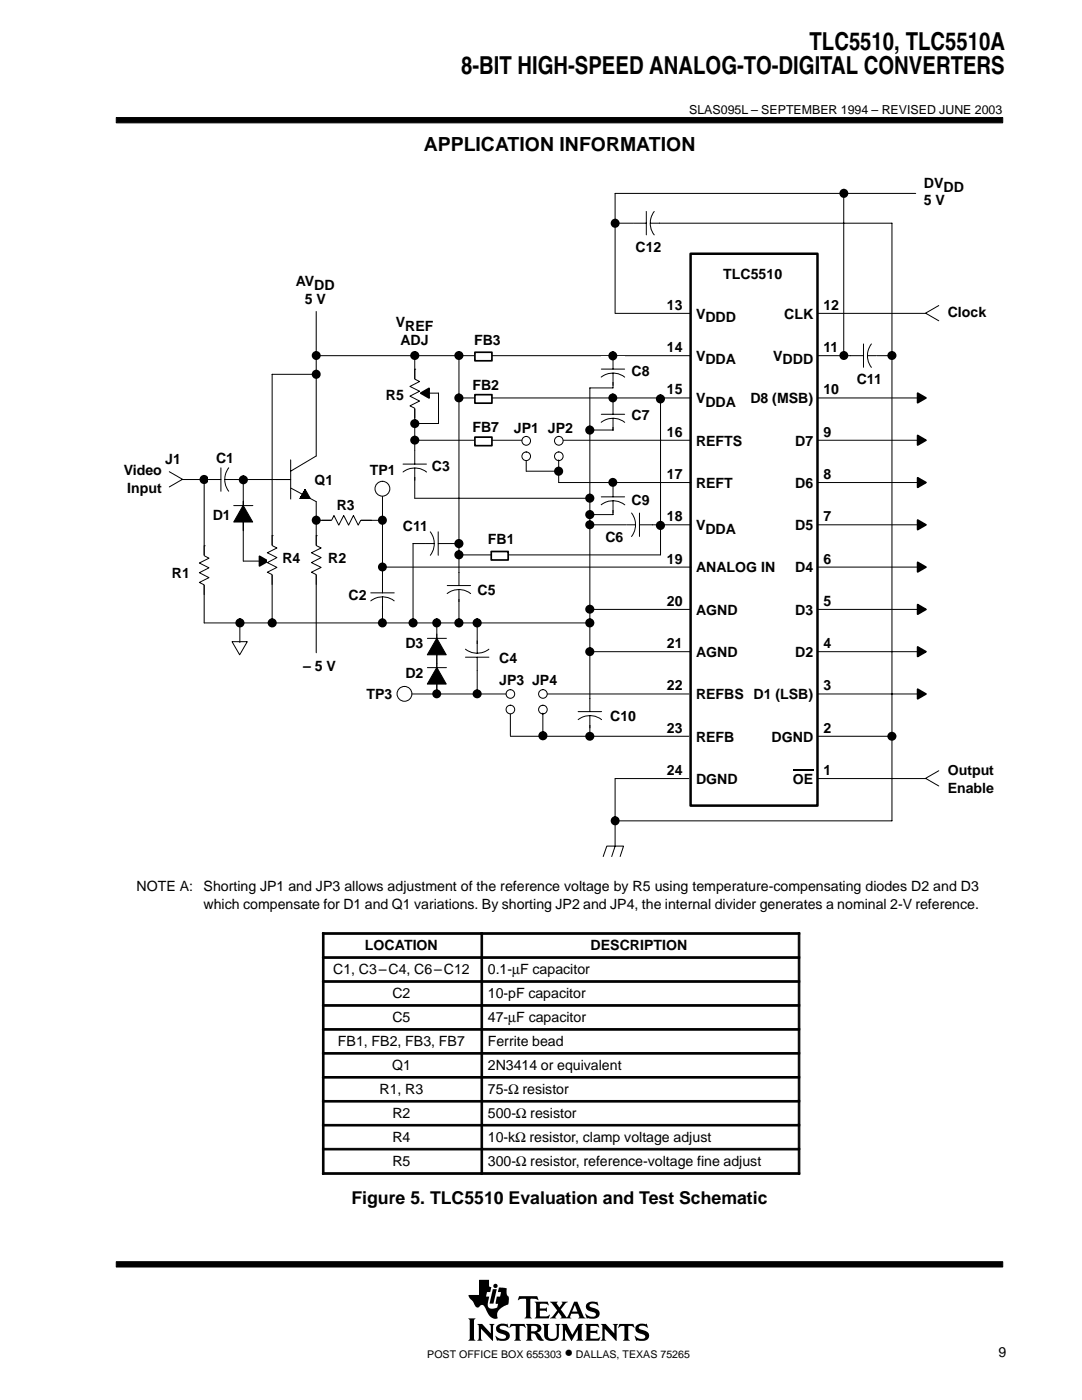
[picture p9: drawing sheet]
<svg xmlns="http://www.w3.org/2000/svg" width="216mm" height="279mm" viewBox="0 0 216 279" stroke-linecap="round" stroke-linejoin="round" font-family="sans-serif">
<g fill="#000" stroke="#000" stroke-width=".2">
<path d="M23.2 23.5h176.9v1h-176.9z" fill-rule="evenodd"/>
<path d="M23.2 251.8h176.9v1.1h-176.9z" fill-rule="evenodd"/>
</g>
<g fill="#000">
<path d="M98.3 257.3h.8l-.6 2.9h-.8z"/>
<path d="M93.4 263.1h1.5l-.3 .4v3.7l.3 .4h-1.5l.3-.4v-3.7z" fill-rule="evenodd"/>
<path d="M95.2 264.2h1l1.7 1.9v-1.5l-.3-.4h1.1l-.3 .4v3l-2.4-2.4v2l.3 .4h-1.1l.3-.6v-2.3z" fill-rule="evenodd"/>
<path d="M95.6 255.4h2v1.3l.4 .2-.2 1h-.6l-.2 .9h.6l-.3 1.2 .1 .7a.9 .9 0 0 0 1.2 .4l.6-.1 .2-.8-.5-.1 .2-1.3h.7l.2-.9h-.7l.3-1 1.5 .2v1.1l.2 .4 .2 .2v.7a.81 .81 0 0 1-.6 1 2.73 2.73 0 0 0-1.7 1.7l.1 .9h-.1a1.81 1.81 0 0 1-2.1-1.5l-.3-.6a.7 .7 0 0 0-.6-.6 .7 .7 0 0 0-.7 .5 1.12 1.12 0 0 1-1.1-1l-.7-.8-.2-.7h2.1z" fill-rule="evenodd"/>
<path d="M99.2 264.6a1.71 1.71 0 0 1 1.7-.4l.2 .1 .1-.1 .3 .8-.6-.3-.8-.1a.41 .41 0 0 0-.4 .5 .41 .41 0 0 0 .5 .3 1.29 1.29 0 0 1 1.5 1.4 1.08 1.08 0 0 1-1.2 .8l-1.1-.1-.2 .1-.4-1 .8 .5 .5 .1 .6-.1 .3-.2a.72 .72 0 0 0-.9-.7 .99 .99 0 0 1-1-.5 .99 .99 0 0 1 .1-1.1z" fill-rule="evenodd"/>
<path d="M101.9 264.2h2.8l.2 .8-.7-.4h-.4l-.1 .2v2.4l.3 .4h-1.4l.3-.4v-2.4l-.1-.2h-.5l-.7 .4z" fill-rule="evenodd"/>
<path d="M103.6 258.7h3.6l.2 .8-.4-.3-1.2 .1v3.5l.3 .3h-1.4l.2-.2 .1-.3v-3.2l-.1-.2h-.8l-.7 .3z" fill-rule="evenodd"/>
<path d="M104.9 264.2h1.9a.9 .9 0 0 1 1 .4 .9 .9 0 0 1 0 1.1l-.7 .2 .5 .4 .9 1.2a1.2 1.2 0 0 1-1.6-1l-.3-.3-.6-.1v1l.3 .5h-1.4l.3-.6v-2.3z" fill-rule="evenodd"/>
<path d="M106.7 259.8h2.6l.1 .7-.5-.3-1.2 .1v.8h1.1l.3-.2v.9l-.4-.2h-1v1l.2 .1h1.2l.5-.3h.1l-.2 .7h-2.8l.3-.5v-2.3z" fill-rule="evenodd"/>
<path d="M108.3 264.2h1.3l-.3 .4v2a.65 .65 0 0 0 .7 .6h.6l.4-.4 .1-2.1-.3-.5h1l-.3 .4v1.8a1.54 1.54 0 0 1-2.4 1l-.5-.7v-2.1z" fill-rule="evenodd"/>
<path d="M112 264.2h1.1l1.1 2.2 1.2-2.2h1l-.3 .4v2.6l.3 .4h-1.4l.3-.4v-1.8l-1.3 2.2-1.3-2.2v1.7l.4 .5h-1.1l.3-.6v-2.3z" fill-rule="evenodd"/>
<path d="M109.7 259.8h1.6l-.2 .3 .5 .8 .6-.8-.1-.3h1.2l-.4 .3-1 1.2 1.2 1.6 1.5-3.1h.6l1.2 2.9 .4 .4-1.4-.1a.22 .22 0 0 0 .2-.1 .22 .22 0 0 0 0-.3l-.2-.4h-1.4l-.2 .7 .2 .2h-2.2l.2-.3-.5-.9-.7 .9 .2 .3h-1.3l.6-.4 .9-1.2z" fill-rule="evenodd"/>
<path d="M117.1 260.2a2.08 2.08 0 0 1 1.9-.3l.2-.2 .1 .9a1.22 1.22 0 0 0-1.7-.1 .82 .82 0 0 0 .9 .6 1.06 1.06 0 0 1 1.2 1.1 1.06 1.06 0 0 1-1.2 1l-1.2-.1-.2 .1-.3-1 .8 .5 .8 .1a.46 .46 0 0 0 .5-.5 .46 .46 0 0 0-.5-.4l-.2-.1a1.11 1.11 0 0 1-1.2-1.5z" fill-rule="evenodd"/>
<path d="M116.7 264.2h2.6l.2 .8-.6-.4-1.1 .1v.9h1.1l.3-.2v.9l-.4-.3h-1v1.1l1.3 .1 .7-.4-.3 .8h-2.8l.3-.4v-2.6z" fill-rule="evenodd"/>
<path d="M119.9 264.2h1l1.7 1.9v-1.5l-.3-.4h1l-.3 .4v3l-2.3-2.4v2l.3 .4h-1.1l.3-.4v-2.6z" fill-rule="evenodd"/>
<path d="M123.6 264.2h2.8l.2 .8-.6-.4h-.5l-.1 .2v2.4l.3 .4h-1.4l.3-.4v-2.4l-.1-.2h-.5l-.7 .4z" fill-rule="evenodd"/>
<path d="M127 264.6a1.74 1.74 0 0 1 1.6-.4l.3 .1 .1-.1 .3 .8h-.1a1.2 1.2 0 0 0-1.7-.1 1.47 1.47 0 0 0 1.3 .7 1.03 1.03 0 0 1 .7 1.2 1.03 1.03 0 0 1-1.2 .8l-1.1-.1-.2 .1-.4-1 .9 .5 .9 .1a.45 .45 0 0 0 .4-.6 .45 .45 0 0 0-.6-.3l-.2-.1a1.11 1.11 0 0 1-1.2-1.4z" fill-rule="evenodd"/>
<circle cx="98.9" cy="256.6" r=".43"/>
</g>
<g fill="#fff">
<path d="M114.7 260.4l.5 1.4h-1z"/>
<path d="M106 264.7l.6-.1a.56 .56 0 0 1 .6 .5 .56 .56 0 0 1-.6 .6h-.6z" fill-rule="evenodd"/>
</g>
<path d="M62.4 71h75.3M82.8 71v28.4M83 87.9h21.1" fill="none" stroke="#000" stroke-width=".2"/>
<path d="M137.8 50.6h25.3v110.2h-25.3z" fill="none" stroke="#000" stroke-width=".5"/>
<path d="M46.3 128.1h3l-1.5 2.6z" fill="#fff"/>
<g fill="none" stroke="#000" stroke-width=".2">
<path d="M168.4 38.6v32.4M182.7 38.6h-60v23.9M122.7 44.5h55.3v119.3h-55.3M91.6 79.4h46.3M91.6 71v53.3M122.3 71v6.4h-4.6v69.5M122.3 79.4v6.4h-4.6M122.7 62.5h15M163.1 79.4h21.7M163.1 71h14.9M163.2 62.5h21.6M187.3 61l-2.6 1.5 2.6 1.5"/>
<path d="M55 95.7h3M58 91.8v7.8M58.1 97.4l5 2.7M63.1 91l-5 3M82.8 99.4h34.9M105 92v2M111.5 96.3h26.4M112.4 87.9h25.3M122.3 96.3v6.4h-4.6M163.1 87.9h21.7M163.1 96.3h21.7M76.3 113.2h61.6"/>
<path d="M117.7 104.7h20M163.1 113.2h21.7M163.3 104.7h21.5M40.7 124.3h77M46.3 128.1h3l-1.5 2.6zM109.2 138.5h28.2M117.7 130.1h20M163.1 130.1h21.7M163.1 138.5h21.7M163.1 121.6h21.7M101.8 146.9h35.6M137.4 155.4h-14.7v13.5l-.6 2"/>
<path d="M163.1 146.9h14.9M163.1 155.4h21.7M187.3 153.8l-2.6 1.5 2.6 1.6M120.4 170.9l.7-2h3.3l-.7 2"/>
</g>
<path d="M60.9 97.7l-1 1.8h2h-2l1-1.8 1 1.8h-2z" fill-rule="evenodd" fill="#000" stroke="#000" stroke-width=".2"/>
<g fill="#000" stroke="#000" stroke-width=".34">
<path d="M183.1 78.5l1.7 .9-1.7 1zM183.1 86.9l1.7 1-1.7 .9zM183.1 95.3l1.7 1-1.7 1zM183.1 103.8l1.7 .9-1.7 1zM183.1 112.2l1.7 1-1.7 .9zM183.1 120.7l1.7 .9-1.7 1zM183.1 129.1l1.7 1-1.7 .9zM183.1 137.5l1.7 1-1.7 1z"/>
<circle cx="122.8" cy="44.5" r=".73"/>
<circle cx="178" cy="146.9" r=".73"/>
</g>
<g fill="#000">
<circle cx="122.7" cy="44.5" r=".17"/>
<circle cx="178" cy="146.9" r=".17"/>
</g>
<circle cx="80.7" cy="138.5" r="1.48" fill="#fff"/>
<circle cx="80.7" cy="138.5" r="1.48" fill="none" stroke="#000" stroke-width=".2"/>
<path d="M115.4 139.5h4.6v5.1h-4.6z" fill-rule="evenodd" fill="#fff"/>
<path d="M76.3 98.8v25.5M91.6 108.5h-9.2v15.8M85.3 127.4h3.8M85.3 133.2h3.8M87.2 126.5v11.7M95.2 124.3v14.2M117.7 139.4v2.6M115.4 143.6a3.8 3.8 0 0 1 4.6 0M115.4 142h4.6M117.7 142.8v2.5" fill="none" stroke="#000" stroke-width=".2"/>
<path d="M87.2 127.4l1.8 3.3h-3.7zM87.2 133.2l1.8 3.3h-3.7z" fill="#000" stroke="#000" stroke-width=".2"/>
<path d="M89.3 114.4h4.6v5h-4.6z" fill-rule="evenodd" fill="#fff"/>
<path d="M89.2 118.5a3.8 3.8 0 0 1 4.7 0M89.2 116.9h4.7M91.6 114.2v2.7M91.6 117.7v2.4M87.2 124.3v14.2" fill="none" stroke="#000" stroke-width=".2"/>
<path d="M81.8 75.6h2v5.9h-2z" fill-rule="evenodd" fill="#fff"/>
<path d="M82.8 73.7h.1M82.8 73.7v2l.9 .4-1.9 1 1.9 1-1.9 1 1.9 .9-1.9 1 1 .5v1.9M84 78.5h3.5v6h-4.7M117.7 121.6h20" fill="none" stroke="#000" stroke-width=".2"/>
<path d="M84 78.5l1.6-1v1.9z" fill="#000" stroke="#000" stroke-width=".34"/>
<circle cx="76.3" cy="97.5" r="1.48" fill="#fff"/>
<g fill="none" stroke="#000" stroke-width=".2">
<path d="M63.1 103.8h13.2"/>
<circle cx="76.3" cy="97.5" r="1.48"/>
</g>
<path d="M66.2 102.9h5.8v2h-5.8z" fill-rule="evenodd" fill="#fff"/>
<path d="M63.1 62.2v28.8M63.1 74.7h-8.8v49.6M36.3 95.7h21.7M48.5 95.8v16.2h5M46.6 100.9h3.9M63.1 100.1v30.2M64.2 103.8h2l.4-.9 1 1.9 1-1.9 1 1.9 .9-1.9 1 1.9 .5-1h1.9M74 103.8h.1M47.9 124.3v3.9" fill="none" stroke="#000" stroke-width=".2"/>
<path d="M48.5 100.9l1.9 3.3h-3.8z" fill="#000" stroke="#000" stroke-width=".2"/>
<path d="M51.8 111l1.7 1-1.7 .9z" fill="#000" stroke="#000" stroke-width=".34"/>
<path d="M62.2 108.8h1.9v5.9h-1.9z" fill-rule="evenodd" fill="#fff"/>
<path d="M63.1 106.9h.1M63.1 106.9v2l1 .5-2 .9 2 1-2 1 2 .9-2 1 1 .5v1.9" fill="none" stroke="#000" stroke-width=".2"/>
<path d="M53.4 108.8h1.9v5.9h-1.9z" fill-rule="evenodd" fill="#fff"/>
<path d="M40.7 95.7v28.6M54.3 106.9h.1M54.3 106.9v2l1 .5-2 .9 2 1-2 1 2 .9-2 1 1 .5v1.9" fill="none" stroke="#000" stroke-width=".2"/>
<path d="M39.8 110.9h2v5.8h-2z" fill-rule="evenodd" fill="#fff"/>
<path d="M40.7 108.9h.1M40.7 109v1.9l1 .5-1.9 1 1.9 .9-1.9 1 1.9 1-1.9 .9 .9 .5v2" fill="none" stroke="#000" stroke-width=".2"/>
<path d="M94.8 87.2h3.4v1.7h-3.4z" fill-rule="evenodd" fill="#fff"/>
<path d="M94.8 87.2h3.4v1.7h-3.4z" fill="none" stroke="#000" stroke-width=".34"/>
<path d="M94.8 78.8h3.4v1.7h-3.4z" fill-rule="evenodd" fill="#fff"/>
<path d="M94.8 78.8h3.4v1.7h-3.4z" fill="none" stroke="#000" stroke-width=".34"/>
<path d="M94.8 70.3h3.4v1.7h-3.4z" fill-rule="evenodd" fill="#fff"/>
<path d="M94.8 70.3h3.4v1.7h-3.4z" fill="none" stroke="#000" stroke-width=".34"/>
<g fill="#000" stroke="#000" stroke-width=".34">
<circle cx="168.4" cy="38.6" r=".73"/>
<circle cx="63.1" cy="71" r=".72"/>
<circle cx="63.1" cy="74.7" r=".73"/>
<circle cx="82.8" cy="71" r=".73"/>
<circle cx="91.6" cy="71" r=".73"/>
<circle cx="91.6" cy="79.4" r=".73"/>
<circle cx="131.8" cy="79.6" r=".74"/>
<circle cx="168.4" cy="71" r=".72"/>
<circle cx="178" cy="71" r=".73"/>
<circle cx="40.7" cy="95.7" r=".74"/>
<circle cx="48.6" cy="95.8" r=".73"/>
<circle cx="82.8" cy="87.9" r=".73"/>
<circle cx="82.8" cy="84.5" r=".73"/>
<circle cx="111.5" cy="94" r=".74"/>
<circle cx="117.7" cy="99.4" r=".74"/>
<circle cx="117.7" cy="85.8" r=".74"/>
<circle cx="63.1" cy="103.8" r=".73"/>
<circle cx="76.3" cy="103.8" r=".73"/>
<circle cx="76.3" cy="113.2" r=".72"/>
<circle cx="117.7" cy="102.7" r=".74"/>
<circle cx="117.7" cy="104.7" r=".73"/>
<circle cx="131.8" cy="104.9" r=".74"/>
<circle cx="47.9" cy="124.3" r=".74"/>
<circle cx="54.3" cy="124.3" r=".74"/>
<circle cx="76.3" cy="124.3" r=".73"/>
<circle cx="82.4" cy="124.3" r=".74"/>
<circle cx="87.1" cy="138.5" r=".72"/>
<circle cx="87.2" cy="124.3" r=".73"/>
<circle cx="91.6" cy="124.3" r=".74"/>
<circle cx="95.2" cy="124.3" r=".74"/>
<circle cx="95.2" cy="138.5" r=".73"/>
<circle cx="117.7" cy="124.3" r=".74"/>
<circle cx="117.7" cy="121.6" r=".73"/>
<circle cx="117.7" cy="130.1" r=".73"/>
<circle cx="108.3" cy="146.8" r=".74"/>
<circle cx="117.7" cy="146.9" r=".73"/>
<circle cx="122.8" cy="163.8" r=".73"/>
</g>
<g fill="#000">
<circle cx="168.4" cy="38.6" r=".17"/>
<circle cx="63.1" cy="71" r=".17"/>
<circle cx="63.1" cy="74.7" r=".17"/>
<circle cx="82.8" cy="71" r=".17"/>
<circle cx="91.6" cy="71" r=".17"/>
<circle cx="91.6" cy="79.4" r=".17"/>
<circle cx="131.8" cy="79.6" r=".17"/>
<circle cx="168.4" cy="71" r=".17"/>
<circle cx="178" cy="71" r=".17"/>
<circle cx="40.7" cy="95.7" r=".17"/>
<circle cx="48.5" cy="95.8" r=".17"/>
<circle cx="82.8" cy="87.9" r=".17"/>
<circle cx="82.8" cy="84.5" r=".17"/>
<circle cx="111.5" cy="94" r=".17"/>
<circle cx="117.7" cy="85.8" r=".17"/>
<circle cx="117.7" cy="99.4" r=".17"/>
<circle cx="63.1" cy="103.8" r=".17"/>
<circle cx="76.3" cy="113.2" r=".17"/>
<circle cx="76.3" cy="103.8" r=".17"/>
<circle cx="117.7" cy="104.7" r=".17"/>
<circle cx="117.7" cy="102.7" r=".17"/>
<circle cx="131.8" cy="104.9" r=".17"/>
<circle cx="47.9" cy="124.3" r=".17"/>
<circle cx="54.3" cy="124.3" r=".17"/>
<circle cx="76.3" cy="124.3" r=".17"/>
<circle cx="82.4" cy="124.3" r=".17"/>
<circle cx="87.2" cy="138.5" r=".17"/>
<circle cx="87.2" cy="124.3" r=".17"/>
<circle cx="91.6" cy="124.3" r=".17"/>
<circle cx="95.2" cy="138.5" r=".17"/>
<circle cx="95.2" cy="124.3" r=".17"/>
<circle cx="117.7" cy="121.6" r=".17"/>
<circle cx="117.7" cy="124.3" r=".17"/>
<circle cx="117.7" cy="130.1" r=".17"/>
<circle cx="108.3" cy="146.8" r=".17"/>
<circle cx="117.7" cy="146.9" r=".17"/>
<circle cx="122.7" cy="163.8" r=".17"/>
</g>
<g fill="none" stroke="#000" stroke-width=".2">
<path d="M131.8 79.4v31.3M33.8 94.1l2.6 1.6-2.6 1.5M105 90.2a.86 .86 0 0 0-.8 1.2 .86 .86 0 0 0 1.4 .3 .86 .86 0 0 0-.3-1.4l-.3-.1M105 94h5.7M111.5 91.8v4.5M82.2 138.5h18.8M101.8 137.6a.86 .86 0 0 0-.8 1.2 .86 .86 0 0 0 1.4 .3 .86 .86 0 0 0-.2-1.4h-.4M101.8 140.7a.86 .86 0 0 0-.8 1.2 .86 .86 0 0 0 1.4 .3 .86 .86 0 0 0-.2-1.4h-.4M101.8 142.5v4.3M108.3 142.3v4.5"/>
<circle cx="105" cy="88" r=".88"/>
<circle cx="111.5" cy="88" r=".87"/>
<circle cx="111.5" cy="91.1" r=".86"/>
<circle cx="108.3" cy="138.5" r=".86"/>
<circle cx="108.3" cy="141.6" r=".86"/>
</g>
<path d="M158.2 153.8h4.1" fill="none" stroke="#000" stroke-width=".36"/>
<path d="M41.6 93.2h5v4.9h-5z" fill-rule="evenodd" fill="#fff"/>
<path d="M41.5 95.7h2.6M44.1 93.4v4.6M44.9 95.7h1.8M45.6 93.4a3.9 3.9 0 0 0 0 4.6" fill="none" stroke="#000" stroke-width=".2"/>
<path d="M74 115.8h4.7v5.1h-4.7z" fill-rule="evenodd" fill="#fff"/>
<path d="M74 119.9a3.8 3.8 0 0 1 4.7 0M74 118.3h4.7M76.3 115.7v2.6M76.3 119.1v2.5" fill="none" stroke="#000" stroke-width=".2"/>
<path d="M80.4 90.1h4.7v5.1h-4.7z" fill-rule="evenodd" fill="#fff"/>
<path d="M80.4 94.2a3.8 3.8 0 0 1 4.7 0M80.4 92.6h4.7M82.8 90v2.6M82.8 93.4v2.5" fill="none" stroke="#000" stroke-width=".2"/>
<path d="M84.9 106h5v4.8h-5z" fill-rule="evenodd" fill="#fff"/>
<path d="M84.8 108.5h1.9M85.9 106.1a3.9 3.9 0 0 1 0 4.7M87.4 108.5h2.6M87.4 106.1v4.7" fill="none" stroke="#000" stroke-width=".2"/>
<path d="M92.9 128.6h4.6v5h-4.6z" fill-rule="evenodd" fill="#fff"/>
<path d="M92.9 129.6a3.8 3.8 0 0 0 4.7 0M92.9 131.2h4.7M95.2 127.9v2.5M95.2 131.2v2.6" fill="none" stroke="#000" stroke-width=".2"/>
<path d="M125 102.3h5.1v4.8h-5.1z" fill-rule="evenodd" fill="#fff"/>
<path d="M125 104.7h1.8M126 102.4a3.9 3.9 0 0 1 0 4.7M127.6 104.7h2.6M127.6 102.4v4.7" fill="none" stroke="#000" stroke-width=".2"/>
<path d="M120 96.6h4.7v5.1h-4.7z" fill-rule="evenodd" fill="#fff"/>
<path d="M120 99.2h4.6M122.3 96.5v2.7M122.3 100v2.4M120 100.7a3.8 3.8 0 0 1 4.7 .1" fill="none" stroke="#000" stroke-width=".2"/>
<circle cx="122.3" cy="96.3" r=".72" fill="#000" stroke="#000" stroke-width=".34"/>
<circle cx="122.3" cy="96.3" r=".17" fill="#000"/>
<path d="M120 80.2h4.7v5.1h-4.7z" fill-rule="evenodd" fill="#fff"/>
<path d="M120 84.3a3.8 3.8 0 0 1 4.7 0M120 82.7h4.6M122.3 80.1v2.6M122.3 83.5v2.4" fill="none" stroke="#000" stroke-width=".2"/>
<circle cx="122.3" cy="79.4" r=".72" fill="#000" stroke="#000" stroke-width=".34"/>
<circle cx="122.3" cy="79.4" r=".17" fill="#000"/>
<path d="M120 71.2h4.7v5h-4.7z" fill-rule="evenodd" fill="#fff"/>
<path d="M120 75.3a3.8 3.8 0 0 1 4.7 0M120 73.7h4.6M122.3 71v2.7M122.3 74.5v2.4" fill="none" stroke="#000" stroke-width=".2"/>
<circle cx="122.3" cy="71" r=".73" fill="#000" stroke="#000" stroke-width=".34"/>
<circle cx="122.3" cy="71" r=".17" fill="#000"/>
<path d="M126.5 42.1h5v4.8h-5z" fill-rule="evenodd" fill="#fff"/>
<path d="M126.4 44.5h2.6M129 42.2v4.7M129.7 44.5h1.9M130.5 42.2a3.9 3.9 0 0 0 0 4.7" fill="none" stroke="#000" stroke-width=".2"/>
<path d="M169.8 68.5h5.1v4.8h-5.1z" fill-rule="evenodd" fill="#fff"/>
<path d="M169.7 71h2.6M172.3 68.6v4.7M173.1 71h1.8M173.9 68.6a3.9 3.9 0 0 0 0 4.7M91.6 110.7h40.2" fill="none" stroke="#000" stroke-width=".2"/>
<path d="M98 110.1h3.4v1.7h-3.4z" fill-rule="evenodd" fill="#fff"/>
<path d="M98 110.1h3.4v1.7h-3.4z" fill="none" stroke="#000" stroke-width=".34"/>
<g fill="#000" stroke="#000" stroke-width=".34">
<circle cx="91.6" cy="110.7" r=".74"/>
<circle cx="91.6" cy="108.5" r=".74"/>
</g>
<g fill="#000">
<circle cx="91.6" cy="110.7" r=".17"/>
<circle cx="91.6" cy="108.5" r=".17"/>
</g>
<g fill="#000" stroke="#000" stroke-width=".2">
<path d="M64.3 186.1h.4v4.8h-.4z" fill-rule="evenodd"/>
<path d="M64.3 186.1h31.7v.4h-31.7z" fill-rule="evenodd"/>
<path d="M64.3 190.9h.4v4.8h-.4z" fill-rule="evenodd"/>
<path d="M64.3 190.9h31.7v.4h-31.7z" fill-rule="evenodd"/>
<path d="M64.3 195.7h.4v4.8h-.4z" fill-rule="evenodd"/>
<path d="M64.3 195.7h31.7v.3h-31.7z" fill-rule="evenodd"/>
<path d="M96 186.1h.3v4.8h-.3z" fill-rule="evenodd"/>
<path d="M96 186.1h63.6v.4h-63.6z" fill-rule="evenodd"/>
<path d="M96 190.9h.3v4.8h-.3z" fill-rule="evenodd"/>
<path d="M96 190.9h63.6v.4h-63.6z" fill-rule="evenodd"/>
<path d="M96 195.7h.3v4.8h-.3z" fill-rule="evenodd"/>
<path d="M96 195.7h63.6v.3h-63.6z" fill-rule="evenodd"/>
<path d="M159.3 186.1h.3v4.8h-.3z" fill-rule="evenodd"/>
<path d="M159.3 190.9h.3v4.8h-.3z" fill-rule="evenodd"/>
<path d="M159.3 195.7h.3v4.8h-.3z" fill-rule="evenodd"/>
<path d="M64.3 200.5h.4v4.8h-.4z" fill-rule="evenodd"/>
<path d="M64.3 200.5h31.7v.3h-31.7z" fill-rule="evenodd"/>
<path d="M64.3 205.3h.4v4.7h-.4z" fill-rule="evenodd"/>
<path d="M64.3 205.3h31.7v.3h-31.7z" fill-rule="evenodd"/>
<path d="M64.3 210.1h.4v4.7h-.4z" fill-rule="evenodd"/>
<path d="M64.3 210.1h31.7v.3h-31.7z" fill-rule="evenodd"/>
<path d="M64.3 214.8h.4v4.8h-.4z" fill-rule="evenodd"/>
<path d="M64.3 214.8h31.7v.4h-31.7z" fill-rule="evenodd"/>
<path d="M64.3 219.6h.4v4.8h-.4z" fill-rule="evenodd"/>
<path d="M64.3 219.6h31.7v.3h-31.7z" fill-rule="evenodd"/>
<path d="M96 200.5h.3v4.8h-.3z" fill-rule="evenodd"/>
<path d="M96 200.5h63.6v.3h-63.6z" fill-rule="evenodd"/>
<path d="M96 205.3h.3v4.7h-.3z" fill-rule="evenodd"/>
<path d="M96 205.3h63.6v.3h-63.6z" fill-rule="evenodd"/>
<path d="M96 210.1h.3v4.7h-.3z" fill-rule="evenodd"/>
<path d="M96 210.1h63.6v.3h-63.6z" fill-rule="evenodd"/>
<path d="M96 214.8h.3v4.8h-.3z" fill-rule="evenodd"/>
<path d="M96 214.8h63.6v.4h-63.6z" fill-rule="evenodd"/>
<path d="M96 219.6h.3v4.8h-.3z" fill-rule="evenodd"/>
<path d="M96 219.6h63.6v.3h-63.6z" fill-rule="evenodd"/>
<path d="M159.3 200.5h.3v4.8h-.3z" fill-rule="evenodd"/>
<path d="M159.3 205.3h.3v4.7h-.3z" fill-rule="evenodd"/>
<path d="M159.3 210.1h.3v4.7h-.3z" fill-rule="evenodd"/>
<path d="M159.3 214.8h.3v4.8h-.3z" fill-rule="evenodd"/>
<path d="M159.3 219.6h.3v4.8h-.3z" fill-rule="evenodd"/>
<path d="M64.3 224.4h.4v4.8h-.4z" fill-rule="evenodd"/>
<path d="M64.3 224.4h31.7v.3h-31.7z" fill-rule="evenodd"/>
<path d="M64.3 229.2h.4v5.2h-.4z" fill-rule="evenodd"/>
<path d="M64.3 229.2h31.7v.3h-31.7z" fill-rule="evenodd"/>
<path d="M64.3 234h31.7v.4h-31.7z" fill-rule="evenodd"/>
<path d="M96 224.4h.3v4.8h-.3z" fill-rule="evenodd"/>
<path d="M96 224.4h63.6v.3h-63.6z" fill-rule="evenodd"/>
<path d="M96 229.2h.3v5.2h-.3z" fill-rule="evenodd"/>
<path d="M96 229.2h63.6v.3h-63.6z" fill-rule="evenodd"/>
<path d="M96 234h63.6v.4h-63.6z" fill-rule="evenodd"/>
<path d="M159.3 224.4h.3v4.8h-.3z" fill-rule="evenodd"/>
<path d="M159.3 229.2h.3v5.2h-.3z" fill-rule="evenodd"/>
</g>
<g font-size="4.9">
<text x="161.5" y="9.9">TLC5510, TLC5510A</text>
<text x="92" y="14.8">8-BIT HIGH-SPEED ANALOG-TO-DIGITAL CONVERTERS</text>
</g>
<text font-size="3.9" x="84.5" y="30.2">APPLICATION INFORMATION</text>
<g font-size="3.5">
<text x="70.1" y="240.2">Figure 5. TLC5510 Evaluation and Test Schematic</text>
<text x="112.7" y="271">•</text>
</g>
<g font-size="2.8">
<text x="184.4" y="37.5">DVDD</text>
<text x="184.4" y="41">5 V</text>
<text x="126.8" y="50.3">C12</text>
<text x="59" y="57.2">AVDD</text>
<text x="144.3" y="55.7">TLC5510</text>
<text x="60.8" y="60.6">5 V</text>
<text x="79" y="65.3">VREF</text>
<text x="133.1" y="61.8">13</text>
<text x="138.9" y="63.6">VDDD</text>
<text x="156.5" y="63.6">CLK</text>
<text x="164.3" y="61.8">12</text>
<text x="189.1" y="63.3">Clock</text>
<text x="79.9" y="68.8">ADJ</text>
<text x="94.6" y="68.9">FB3</text>
<text x="133.1" y="70.3">14</text>
<text x="164.3" y="70.3">11</text>
<text x="94.3" y="77.8">FB2</text>
<text x="126" y="75">C8</text>
<text x="138.9" y="72">VDDA</text>
<text x="154.3" y="72">VDDD</text>
<text x="171" y="76.6">C11</text>
<text x="77" y="79.8">R5</text>
<text x="126" y="83.9">C7</text>
<text x="133.1" y="78.7">15</text>
<text x="138.9" y="80.5">VDDA</text>
<text x="149.7" y="80.5">D8 (MSB)</text>
<text x="164.3" y="78.7">10</text>
<text x="94.3" y="86.2">FB7</text>
<text x="102.6" y="86.4">JP1 JP2</text>
<text x="133.1" y="87.2">16</text>
<text x="138.9" y="88.9">REFTS</text>
<text x="158.7" y="88.9">D7</text>
<text x="164.3" y="87.2">9</text>
<text x="24.7" y="94.8">Video</text>
<text x="33" y="92.6">J1</text>
<text x="43.1" y="92.3">C1</text>
<text x="73.8" y="94.7">TP1</text>
<text x="86.2" y="94">C3</text>
<text x="133.1" y="95.6">17</text>
<text x="164.3" y="95.6">8</text>
<text x="25.4" y="98.3">Input</text>
<text x="62.8" y="96.7">Q1</text>
<text x="67.2" y="101.8">R3</text>
<text x="126" y="100.8">C9</text>
<text x="138.9" y="97.4">REFT</text>
<text x="158.7" y="97.4">D6</text>
<text x="42.4" y="103.8">D1</text>
<text x="80.4" y="105.9">C11</text>
<text x="133.1" y="104">18</text>
<text x="138.9" y="105.8">VDDA</text>
<text x="158.7" y="105.8">D5</text>
<text x="164.3" y="104">7</text>
<text x="56.3" y="112.3">R4</text>
<text x="65.5" y="112.3">R2</text>
<text x="97.3" y="108.5">FB1</text>
<text x="120.8" y="108.3">C6</text>
<text x="133.1" y="112.5">19</text>
<text x="164.3" y="112.5">6</text>
<text x="34.3" y="115.4">R1</text>
<text x="69.6" y="119.8">C2</text>
<text x="95.3" y="118.8">C5</text>
<text x="138.9" y="114.2">ANALOG IN</text>
<text x="158.7" y="114.2">D4</text>
<text x="133.1" y="120.9">20</text>
<text x="138.9" y="122.7">AGND</text>
<text x="158.7" y="122.7">D3</text>
<text x="164.3" y="120.9">5</text>
<text x="80.9" y="129.3">D3</text>
<text x="133.1" y="129.4">21</text>
<text x="138.9" y="131.1">AGND</text>
<text x="158.7" y="131.1">D2</text>
<text x="164.3" y="129.4">4</text>
<text x="60.5" y="134">– 5 V</text>
<text x="80.9" y="135.4">D2</text>
<text x="99.6" y="132.3">C4</text>
<text x="99.6" y="136.7">JP3 JP4</text>
<text x="133.1" y="137.8">22</text>
<text x="164.3" y="137.8">3</text>
<text x="73.1" y="139.4">TP3</text>
<text x="121.8" y="143.8">C10</text>
<text x="138.9" y="139.6">REFBS D1 (LSB)</text>
<text x="133.1" y="146.2">23</text>
<text x="138.9" y="148">REFB</text>
<text x="154" y="148">DGND</text>
<text x="164.3" y="146.2">2</text>
<text x="133.1" y="154.7">24</text>
<text x="164.3" y="154.7">1</text>
<text x="189.1" y="154.8">Output</text>
<text x="138.9" y="156.4">DGND</text>
<text x="158.2" y="156.4">OE</text>
<text x="189.1" y="158.2">Enable</text>
<text x="27.3" y="177.8">NOTE A:</text>
<text x="40.6" y="177.8">Shorting JP1 and JP3 allows adjustment of the reference voltage by R5 using temperature-compensating diodes D2 and D3</text>
<text x="40.6" y="181.3">which compensate for D1 and Q1 variations. By shorting JP2 and JP4, the internal divider generates a nominal 2-V reference.</text>
<text x="72.8" y="189.7">LOCATION</text>
<text x="117.9" y="189.7">DESCRIPTION</text>
<text x="66.5" y="194.5">C1, C3–C4, C6–C12</text>
<text x="97.3" y="194.5">0.1-µF capacitor</text>
<text x="78.3" y="199.2">C2</text>
<text x="97.3" y="199.2">10-pF capacitor</text>
<text x="67.4" y="208.8">FB1, FB2, FB3, FB7</text>
<text x="78.3" y="204">C5</text>
<text x="97.3" y="204">47-µF capacitor</text>
<text x="97.3" y="208.8">Ferrite bead</text>
<text x="78.2" y="213.6">Q1</text>
<text x="97.3" y="213.6">2N3414 or equivalent</text>
<text x="75.7" y="218.4">R1, R3</text>
<text x="97.3" y="218.4">75-Ω resistor</text>
<text x="78.3" y="223.1">R2</text>
<text x="78.3" y="227.9">R4</text>
<text x="97.3" y="223.1">500-Ω resistor</text>
<text x="97.3" y="227.9">10-kΩ resistor, clamp voltage adjust</text>
<text x="78.3" y="232.7">R5</text>
<text x="97.3" y="232.7">300-Ω resistor, reference-voltage fine adjust</text>
<text x="199.2" y="270.8">9</text>
</g>
<text font-size="2.5" x="137.5" y="22.7">SLAS095L – SEPTEMBER 1994 – REVISED JUNE 2003</text>
<g font-size="2.1">
<text x="85.3" y="271">POST OFFICE BOX 655303</text>
<text x="114.9" y="271">DALLAS, TEXAS 75265</text>
</g>
</svg>
